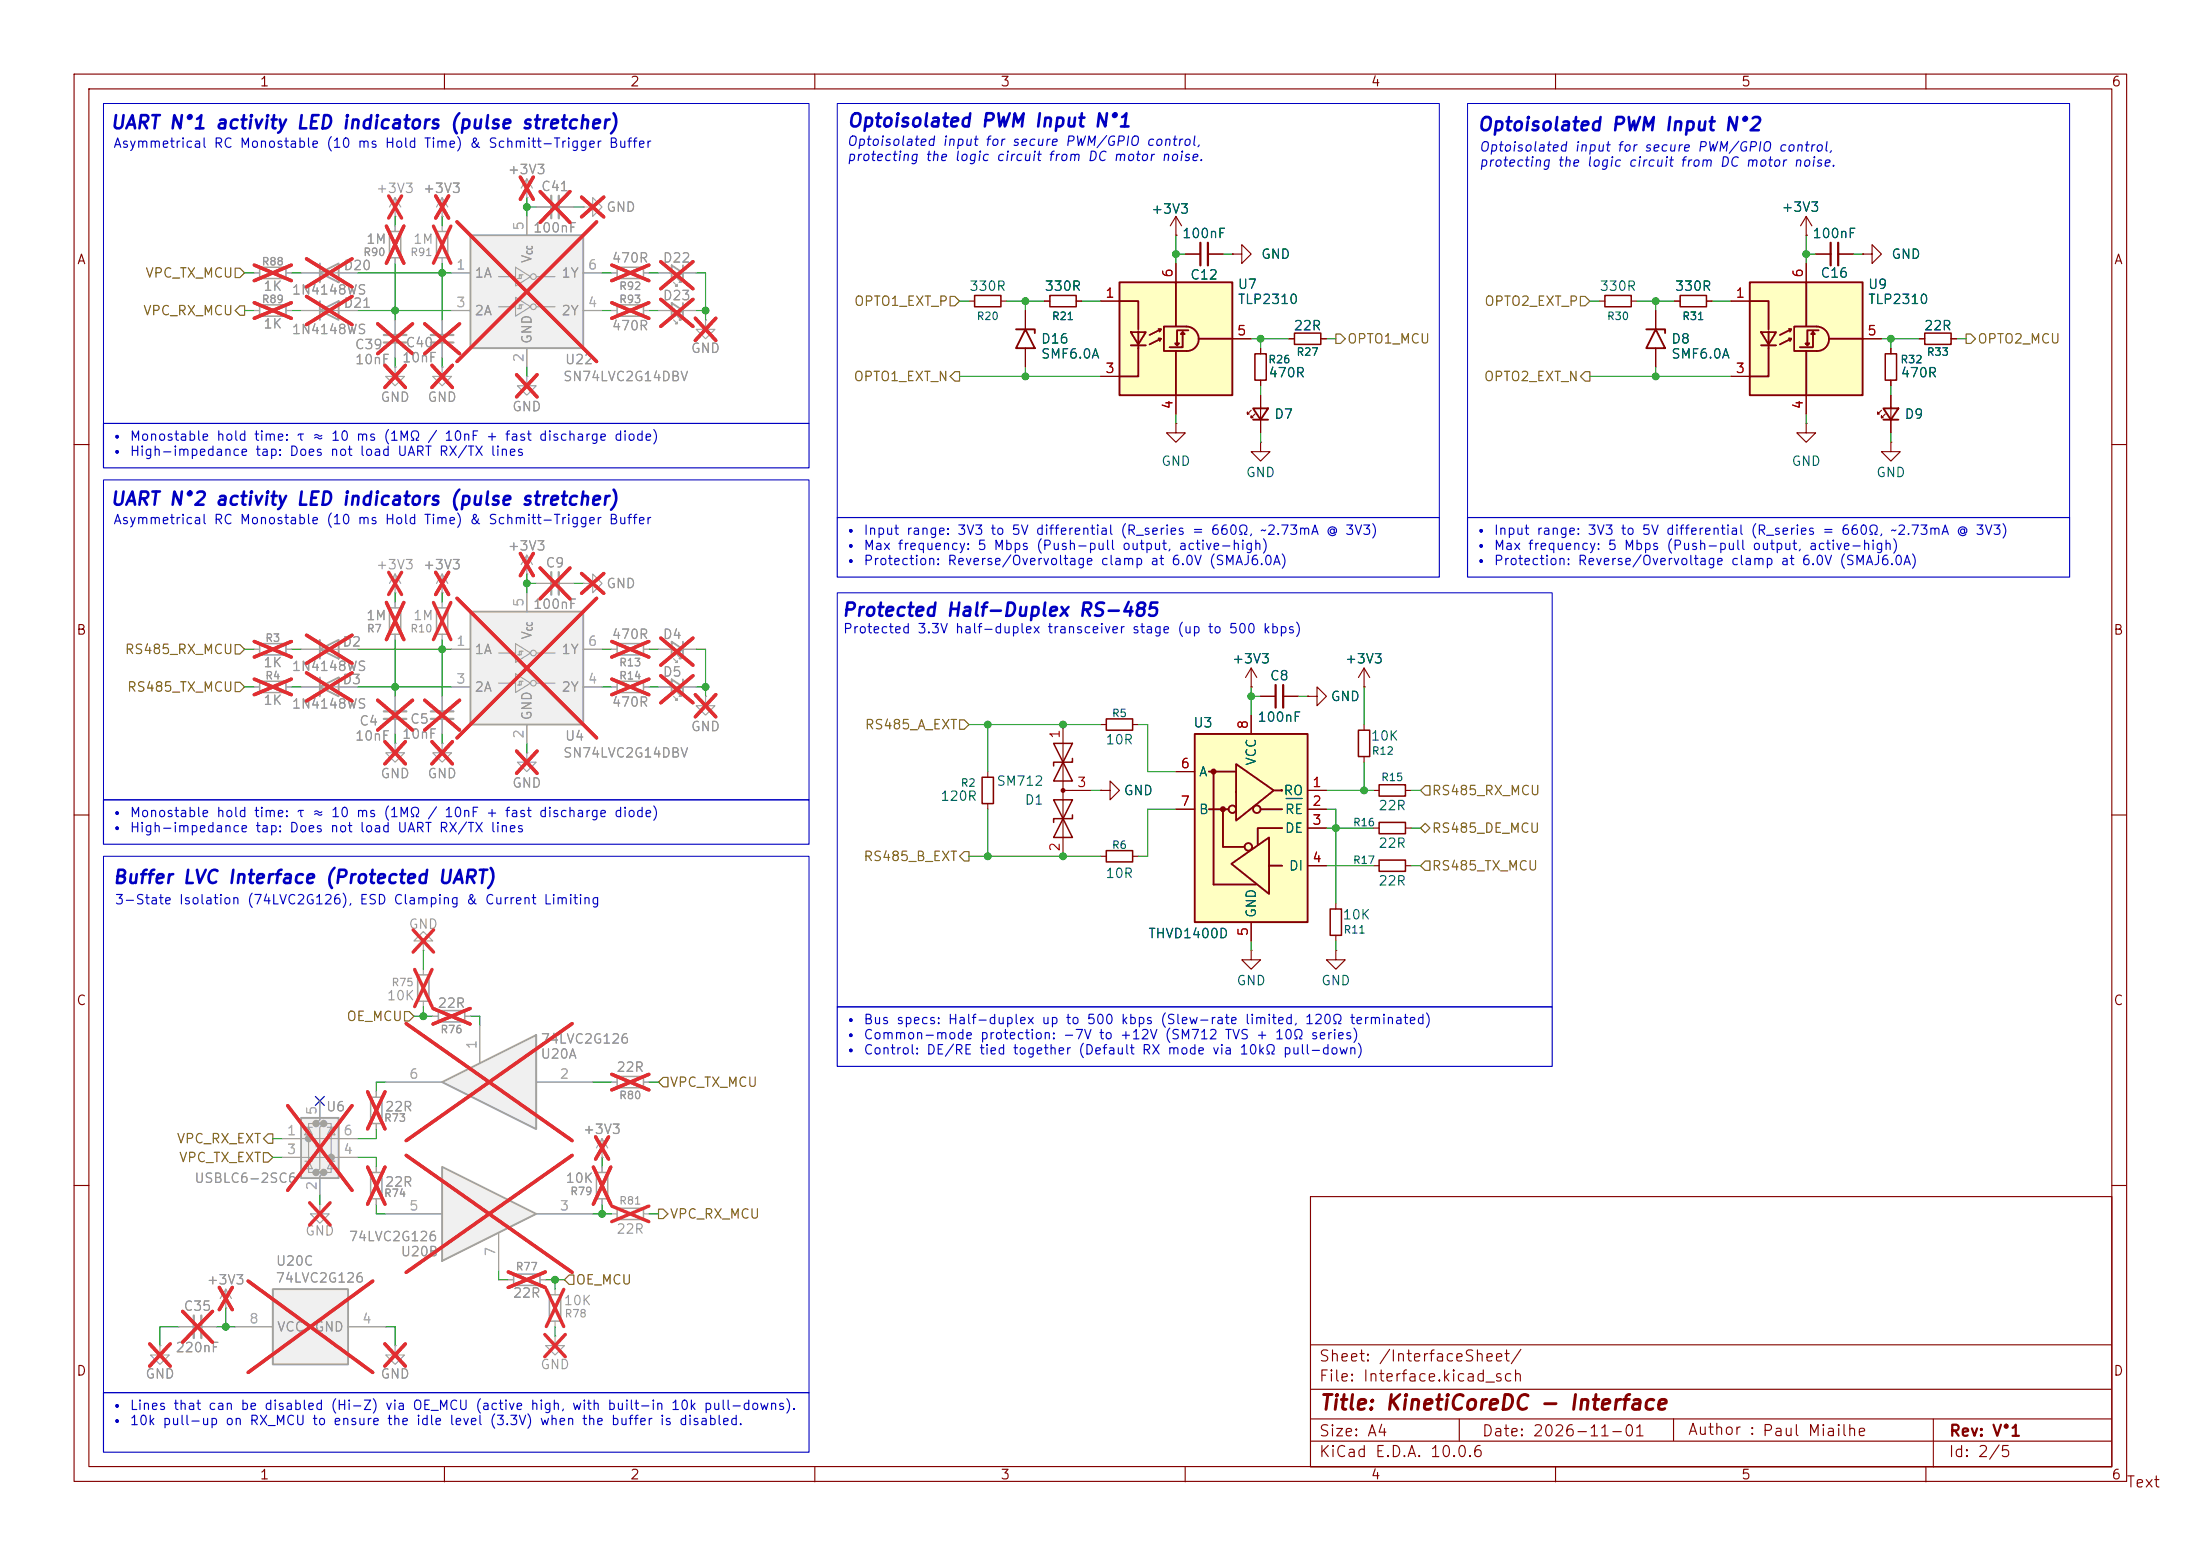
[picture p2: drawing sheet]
<svg xmlns="http://www.w3.org/2000/svg" width="297mm" height="210mm" viewBox="0 0 297 210" stroke-linecap="round" stroke-linejoin="round" font-family="sans-serif">
<g fill="none" stroke="#840000" stroke-width=".15">
<path d="M10 10h277.1v189.9h-277.1zM12 12h273.1v185.9h-273.1zM60 10v2M110 10v2M160 10v2M210 10v2M260 10v2M10 60h2M285.1 60h1.9M10 110h2M285.1 110h1.9M10 160h2"/>
<path d="M176.9 161.5h108.2v36.5h-108.2zM285.1 160h1.9M60 198v2M110 198v2M160 198v2M177 194.5h108M177 191.5h108M177 187.5h108M177 181.5h108M197 191.5v3M210 198v2M225.9 191.5v3"/>
<path d="M260 198v2M261 191.5v6.5"/>
</g>
<g fill="none" stroke="#a1a1a1" stroke-width=".15">
<path d="M78.7 27.9h1.3v-1.2l1.3 1.2-1.3 1.3v-1.3M78.7 27.9h.1M82.5 36.8h.8M86.9 36.8h.7M34.3 41.9h.8M38.6 41.9h.8M53.3 43.2v2M53.3 46.2v2.1M88.9 41.9h5.1M90.9 43.2l.5 .5h-.2h.2v-.3M91.4 42.7l.5 .5h-.2h.2v-.3M53.3 77.5l-.7 1.2"/>
<path d="M53.3 77.5l.8 1.2M53.3 77.5v2.5M53.3 80h.1M21.6 181.6v1.3h-1.3l1.3 1.3 1.3-1.3h-1.3M21.6 181.6h.1"/>
</g>
<g fill="none" stroke="#e12e31" stroke-width=".46">
<path d="M78.5 26.6l3 2.7M81.5 26.6l-3 2.7M82.6 35.8l5 2.1M87.6 35.8l-5 2.1M34.3 40.9l5 2.1M39.3 40.9l-5 2.1M51 43.7l4.7 4M55.7 43.7l-4.7 4M89.2 40.4l4.3 3.7M93.5 40.4l-4.3 3.7M52.5 77.2l1.7 3M54.2 77.2l-1.7 3"/>
<path d="M20.2 181.4l2.8 3M23 181.4l-2.8 3"/>
</g>
<path d="M83.3 36.1h3.6v1.5h-3.6zM35.1 41.1h3.5v1.6h-3.5z" fill="none" stroke="#a1a1a1" stroke-width=".2"/>
<path d="M51.8 46.2h3.1M51.8 45.2h3.1" fill="none" stroke="#a1a1a1" stroke-width=".3"/>
<path d="M90.7 40.9l1.5 1-1.5 1zM92.2 40.9v2" fill="none" stroke="#a1a1a1" stroke-width=".25"/>
<path d="M59.7 157.5l12.7 6.3-12.7 6.4z" fill="#f0f0f0"/>
<path d="M90.7 35.8l1.5 1-1.5 1zM92.2 35.8v2M90.7 86.6l1.5 1-1.5 1zM90.7 91.7l1.5 1-1.5 1zM92.2 86.6v2M92.2 91.7v2M59.7 157.5l12.7 6.3-12.7 6.4z" fill="none" stroke="#a1a1a1" stroke-width=".25"/>
<g fill="none" stroke="#a1a1a1" stroke-width=".15">
<path d="M59.7 30.5v.7M59.7 34.8v.8M88.9 36.8h5.1M90.9 38.1l.5 .5h-.2h.2v-.2M91.4 37.6l.5 .5h-.2h.2v-.3M59.7 43.2v2M59.7 46.2v2.1M82.5 41.9h.8M86.9 41.9h.7M78.7 78.7h1.3v-1.2l1.3 1.2-1.3 1.3v-1.3M78.7 78.7h.1M82.5 87.6h.8"/>
<path d="M82.5 92.7h.8M86.9 87.6h.7M86.9 92.7h.7M88.9 87.6h5.1M88.9 92.7h5.1M90.9 88.9l.5 .5h-.2h.2v-.2M90.9 94l.5 .5h-.2h.2v-.3M91.4 88.4l.5 .5h-.2h.2v-.3M91.4 93.5l.5 .5h-.2h.2v-.3M52.1 163.8h7.6M67.3 166.4v5.1M72.4 163.8h7.6"/>
<path d="M53.3 181.6v1.3h1.3l-1.3 1.3-1.2-1.3h1.2M53.3 181.6h.1M74.9 180.3v1.3h-1.2l1.2 1.3 1.3-1.3h-1.3M74.9 180.3h.1"/>
</g>
<g fill="none" stroke="#e12e31" stroke-width=".46">
<path d="M58.5 30.5l2.4 5M60.9 30.5l-2.4 5M89.2 35.3l4.3 3.7M93.5 35.3l-4.3 3.7M57.3 43.7l4.7 4M62 43.7l-4.7 4M82.6 40.9l5 2.1M87.6 40.9l-5 2.1M78.5 77.4l3 2.7M81.5 77.4l-3 2.7M82.6 86.6l5 2.1M82.6 91.7l5 2.1"/>
<path d="M87.6 86.6l-5 2.1M87.6 91.7l-5 2.1M89.2 86.1l4.3 3.7M89.2 91.2l4.3 3.7M93.5 86.1l-4.3 3.7M93.5 91.2l-4.3 3.7M54.8 155.9l22.4 15.8M77.2 155.9l-22.4 15.8M52 181.4l2.7 3M54.7 181.4l-2.7 3M73.5 180.1l2.8 3M76.3 180.1l-2.8 3"/>
</g>
<path d="M58.9 31.2h1.6v3.6h-1.6zM83.3 41.1h3.6v1.6h-3.6zM83.3 86.9h3.6v1.5h-3.6zM83.3 91.9h3.6v1.6h-3.6z" fill="none" stroke="#a1a1a1" stroke-width=".2"/>
<path d="M58.2 46.2h3M58.2 45.2h3" fill="none" stroke="#a1a1a1" stroke-width=".3"/>
<path d="M63.5 31.8h15.2v15.2h-15.2z" fill="#f0f0f0"/>
<path d="M43.2 36.8l2.5-1.2v2.5zM43.2 35.6v2.5M63.5 31.8h15.2v15.2h-15.2z" fill="none" stroke="#a1a1a1" stroke-width=".25"/>
<g fill="none" stroke="#a1a1a1" stroke-width=".15">
<path d="M34.3 36.8h.8M38.6 36.8h.8M40.6 36.8h7.7M59.7 29.2h.1M59.7 26.7l-.8 1.2M59.7 26.7l.8 1.2M59.7 26.7v2.5M61 36.8h2.5M67.3 37.3h2.3M69.6 36.1l2 1.2-2 1.3zM69.8 37.6h.6v-.5h-.3v.5M70.4 37.1h.2"/>
<path d="M71.1 26.7h.1M71.1 24.1v2.6M71.1 29.2v2.6M71.1 24.1l-.7 1.3M71.1 24.1l.8 1.3M72.4 37.3h2.5M72.4 27.9h2M75.4 27.9h2.1M78.7 36.8h2.6M53.3 49.5v1.3h1.3l-1.3 1.3-1.2-1.3h1.2M53.3 49.5h.1M61 41.9h2.5"/>
<path d="M67.3 41.4h2.3M69.6 40.1l2 1.3-2 1.3zM69.8 41.7h.6v-.6h-.3v.6M70.4 41.1h.2M71.1 47v2.5M72.4 41.4h2.5M78.7 41.9h2.6M59.7 81.3v.7M59.7 85.6v.8M59.7 94v2M59.7 97v2.1M58.4 137.2h.8"/>
<path d="M62.7 137.2h.8M81.3 156.2h.1M81.3 153.7l.7 1.2M81.3 153.7l-.8 1.2M81.3 153.7v2.5M81.3 157.5v.7M81.3 161.8v.8M82.5 163.8h.8M86.9 163.8h.7"/>
<circle cx="72" cy="37.3" r=".38"/>
<circle cx="72" cy="41.4" r=".38"/>
</g>
<g fill="none" stroke="#e12e31" stroke-width=".46">
<path d="M34.3 35.8l5 2.1M39.3 35.8l-5 2.1M41.4 34.9l6.1 3.8M47.5 34.9l-6.1 3.8M58.8 26.4l1.8 3M60.6 26.4l-1.8 3M61.7 29.9l18.8 18.9M70.2 23.9l1.8 3M72 23.9l-1.8 3M72.9 25.9l4 4.1M76.9 25.9l-4 4.1M80.5 29.9l-18.8 18.9"/>
<path d="M52 49.3l2.7 3M54.7 49.3l-2.7 3M57.3 94.5l4.7 4M58.5 81.3l2.4 5M60.9 81.3l-2.4 5M62 94.5l-4.7 4M58.5 136.1l5 2.1M63.5 136.1l-5 2.1M80.1 157.5l2.4 5M80.4 153.4l1.8 3M82.2 153.4l-1.8 3M82.5 157.5l-2.4 5"/>
<path d="M82.6 162.8l5 2.1M87.6 162.8l-5 2.1"/>
</g>
<path d="M74.4 26.4v3.1M75.4 26.4v3.1M58.2 97h3M58.2 96h3" fill="none" stroke="#a1a1a1" stroke-width=".3"/>
<path d="M35.1 36.1h3.5v1.5h-3.5zM58.9 82h1.6v3.6h-1.6zM59.2 136.4h3.5v1.5h-3.5zM80.5 158.2h1.5v3.6h-1.5zM83.3 163.1h3.6v1.5h-3.6z" fill="none" stroke="#a1a1a1" stroke-width=".2"/>
<path d="M254.5 47.8h1.5v3.5h-1.5zM259.8 45h3.6v1.5h-3.6zM186.2 116.1h3.5v1.5h-3.5zM186.2 111h3.5v1.5h-3.5zM179.6 122.7h1.5v3.5h-1.5z" fill="none" stroke="#840000" stroke-width=".2"/>
<g fill="none" stroke="#840000" stroke-width=".15">
<path d="M254 55.4l-.5 .5v-.3v.3h.2M254.5 55.9l-.5 .5v-.3v.3h.3M255.3 47v.8M255.3 51.3v.8M255.3 53.3v5.1M259.1 45.7h.7M263.4 45.7h.8M185.4 116.8h.8M185.4 111.8h.8M189.7 116.8h.8M189.7 111.8h.8M180.3 121.9v.8"/>
<path d="M180.3 126.2v.8"/>
</g>
<path d="M254.3 55.1h2l-1 1.5zM254.3 56.6h2" fill="none" stroke="#840000" stroke-width=".25"/>
<path d="M161.3 99.1h15.2v25.4h-15.2z" fill="#ffffc2"/>
<g fill="none" stroke="#840000" stroke-width=".25">
<path d="M161.3 99.1h15.2v25.4h-15.2zM163.2 109.2h2.7M163.2 104.1h3.7M163.8 104.1v15.3h5.7M165.1 109.2v5.1h2.9M166.2 116.6l5.1-3.6v7.7zM166.9 103.1l5.1 3.6-5.1 4zM170.2 109.2h2.9M171.4 116.8h1.7M172.1 106.7h1h-.1M173.1 111.8h-3.3v2.2"/>
<circle cx="166.4" cy="109.2" r=".51"/>
<circle cx="168.5" cy="114.3" r=".51"/>
<circle cx="169.7" cy="109.2" r=".51"/>
</g>
<g fill="#840000" stroke="#840000" stroke-width=".25">
<circle cx="165.1" cy="109.2" r=".28"/>
<circle cx="163.8" cy="104.1" r=".28"/>
</g>
<path d="M168.9 96.5v2.6M176.5 94h1.3v-1.3l1.3 1.3-1.3 1.3v-1.3M176.5 94h.1M158.7 109.2h2.6M158.7 104.1h2.6M176.5 106.7h2.6M176.5 109.2h2.6M176.5 111.8h2.6M176.5 116.8h2.6M168.9 124.5v2.5" fill="none" stroke="#840000" stroke-width=".15"/>
<path d="M173.6 107.8h2.2" fill="none" stroke="#006464" stroke-width=".15"/>
<path d="M36.8 174h10.2v10.2h-10.2z" fill="#f0f0f0"/>
<path d="M36.8 174h10.2v10.2h-10.2z" fill="none" stroke="#a1a1a1" stroke-width=".25"/>
<path d="M57.1 127h-1.2l1.2-1.3 1.3 1.3h-1.3v1.3M57.1 128.3h.1M24.1 179.1h2.1M27.2 179.1h2M31.7 179.1h5.1M47 179.1h5.1" fill="none" stroke="#a1a1a1" stroke-width=".15"/>
<path d="M55.8 125.5l2.7 3M58.5 125.5l-2.7 3M24.7 177l4 4.2M28.7 177l-4 4.2M33.5 172.9l16.8 12.3M50.3 172.9l-16.8 12.3" fill="none" stroke="#e12e31" stroke-width=".46"/>
<path d="M26.2 177.5v3.1M27.2 177.5v3.1" fill="none" stroke="#a1a1a1" stroke-width=".3"/>
<path d="M40.6 150.9h5.1v8.1h-5.1z" fill="#f0f0f0"/>
<g fill="#a1a1a1" stroke="#a1a1a1" stroke-width=".51">
<circle cx="41.7" cy="153.7" r=".25"/>
<circle cx="42.7" cy="151.6" r=".25"/>
<circle cx="42.7" cy="158.2" r=".25"/>
<circle cx="43.7" cy="151.6" r=".25"/>
<circle cx="43.7" cy="158.2" r=".25"/>
<circle cx="44.7" cy="156.2" r=".25"/>
</g>
<g fill="none" stroke="#a1a1a1" stroke-width=".15">
<path d="M34.3 92.7h.8M38.6 92.7h.8M40.6 92.7h7.7M57.1 130.8v.8M57.1 135.1v.8M38.1 153.7h10.2M38.1 156.2h10.2M41.1 156.7h1.1M41.1 152.1h1.1M41.7 152.1l.5 1.1h-1.1zM41.7 156.7l.5 1h-1.1zM42.7 151.6h-1v6.6h1"/>
<path d="M43.2 148.6v2.5l-.5 .5h1l-.5 .5v5.6l-.5 .5h1l-.5 .6v2.5M43.2 154.4l.5 1h-1zM43.7 154.4h-1v.4M43.7 151.6h1v6.6h-1M44.2 156.7h1M44.2 152.1h1M44.7 152.1l.5 1.1h-1zM44.7 156.7l.5 1h-1zM50.8 147.3v.8M50.8 151.6v.8M30.5 176.5h.1M30.5 174l-.8 1.3"/>
<path d="M30.5 174l.7 1.3M30.5 174v2.5M43.2 162.6v1.2h1.2l-1.2 1.3-1.3-1.3h1.3M43.2 162.6h.1M74.9 174v.8M74.9 178.3v.8"/>
</g>
<path d="M43.2 92.7l2.5-1.3v2.6zM43.2 91.4v2.6M40.6 150.9h5.1v8.1h-5.1z" fill="none" stroke="#a1a1a1" stroke-width=".25"/>
<g fill="none" stroke="#e12e31" stroke-width=".46">
<path d="M34.3 91.7l5 2.1M39.3 91.7l-5 2.1M41.4 90.8l6.1 3.8M47.5 90.8l-6.1 3.8M56 130.8l2.3 5.1M58.3 130.8l-2.3 5.1M38.8 149.2l8.7 11.5M47.5 149.2l-8.7 11.5M49.6 147.4l2.4 5M52 147.4l-2.4 5M29.6 173.8l1.8 3M31.4 173.8l-1.8 3"/>
<path d="M41.8 162.3l2.8 3M44.6 162.3l-2.8 3M73.8 174l2.3 5M76.1 174l-2.3 5"/>
</g>
<path d="M35.1 91.9h3.5v1.6h-3.5zM56.4 131.6h1.5v3.5h-1.5zM50 148.1h1.6v3.5h-1.6zM74.2 174.8h1.5v3.5h-1.5z" fill="none" stroke="#a1a1a1" stroke-width=".2"/>
<path d="M183.4 98.6h1.5v3.5h-1.5zM186.2 105.9h3.5v1.5h-3.5z" fill="none" stroke="#840000" stroke-width=".2"/>
<path d="M184.1 97.8v.8M184.1 102.1v.8M185.4 106.7h.8M189.7 106.7h.8" fill="none" stroke="#840000" stroke-width=".15"/>
<path d="M63.5 82.6h15.2v15.2h-15.2z" fill="#f0f0f0"/>
<path d="M43.2 87.6l2.5-1.2v2.5zM43.2 86.4v2.5M63.5 82.6h15.2v15.2h-15.2z" fill="none" stroke="#a1a1a1" stroke-width=".25"/>
<g fill="none" stroke="#a1a1a1" stroke-width=".15">
<path d="M53.3 30.5v.7M53.3 34.8v.8M59.7 49.5v1.3h1.3l-1.3 1.3-1.3-1.3h1.3M59.7 49.5h.1M71.1 50.8v1.3h1.3l-1.3 1.2-1.3-1.2h1.3M71.1 50.8h.1M34.3 87.6h.8M38.6 87.6h.8M40.6 87.6h7.7M61 87.6h2.5M61 92.7h2.5M67.3 88.1h2.3"/>
<path d="M67.3 92.2h2.3M69.6 86.9l2 1.2-2 1.3zM69.6 90.9l2 1.3-2 1.3zM69.8 88.4h.6v-.5h-.3v.5M69.8 92.5h.6v-.6h-.3v.6M70.4 87.9h.2M70.4 91.9h.2M71.1 80v2.6M71.1 97.8v2.5M72.4 88.1h2.5M72.4 92.2h2.5M78.7 87.6h2.6"/>
<path d="M78.7 92.7h2.6M53.3 100.3v1.3h1.3l-1.3 1.3-1.2-1.3h1.2M53.3 100.3h.1"/>
<circle cx="72" cy="88.1" r=".38"/>
<circle cx="72" cy="92.2" r=".38"/>
</g>
<g fill="none" stroke="#e12e31" stroke-width=".46">
<path d="M52.2 30.5l2.3 5M54.5 30.5l-2.3 5M58.3 49.3l2.8 3M61.1 49.3l-2.8 3M69.7 50.6l2.8 3M72.5 50.6l-2.8 3M34.3 86.6l5 2.1M39.3 86.6l-5 2.1M41.4 85.7l6.1 3.8M47.5 85.7l-6.1 3.8M61.7 80.7l18.8 18.9M80.5 80.7l-18.8 18.9"/>
<path d="M52 100.1l2.7 3M54.7 100.1l-2.7 3"/>
</g>
<path d="M52.6 31.2h1.5v3.6h-1.5zM35.1 86.9h3.5v1.5h-3.5z" fill="none" stroke="#a1a1a1" stroke-width=".2"/>
<path d="M59.7 146.1l12.7-6.4v12.7z" fill="#f0f0f0"/>
<path d="M59.7 146.1l12.7-6.4v12.7z" fill="none" stroke="#a1a1a1" stroke-width=".25"/>
<path d="M64.8 138.4v5.1M50.8 157.5v.7M52.1 146.1h7.6M72.4 146.1h7.6M82.5 146.1h.8M86.9 146.1h.7M50.8 161.8v.8" fill="none" stroke="#a1a1a1" stroke-width=".15"/>
<path d="M54.8 138.2l22.4 15.7M77.2 138.2l-22.4 15.7M49.6 157.5l2.4 5M52 157.5l-2.4 5M82.6 145l5 2.1M87.6 145l-5 2.1" fill="none" stroke="#e12e31" stroke-width=".46"/>
<path d="M50 158.2h1.6v3.6h-1.6zM83.3 145.3h3.6v1.5h-3.6z" fill="none" stroke="#a1a1a1" stroke-width=".2"/>
<path d="M151.1 38.1h15.3v15.2h-15.3z" fill="#ffffc2"/>
<g fill="none" stroke="#840000" stroke-width=".25">
<path d="M151.1 38.1h15.3v15.2h-15.3zM158.7 38.1v5.9M137.2 44.5h2.5v.5M138.4 44.5l1.3 2.5h-2.5zM151.1 40.6h2.6v3.9M152.7 44.8h2l-1 1.7zM152.7 46.6h2M153.7 46.6v4.2h-2.6M153.7 44.7v1.8M156.4 44.4l.3 .1M156.4 45.7h.3M156.7 44.5l-1.5 .7"/>
<path d="M156.7 45.7l-1.5 .8M156.7 44.5l-.1 .3M156.7 45.7l-.1 .3M157.1 44.1h3.1a1.65 1.65 0 0 1 1.6 1.6 1.65 1.65 0 0 1-1.6 1.7h-3.1zM158.7 47.4v5.9M159.4 45.1l.3-.3 .2 .3zM159.7 44.8v2.1h-1.8M160.4 44.6h-1.5v2l.3-.2h-.6l.3 .2M161.8 45.7h4.5M169.2 55.1h2l-1 1.5zM169.2 56.6h2M222.2 44.5h2.6v.5"/>
<path d="M223.5 44.5l1.3 2.5h-2.6z"/>
</g>
<g fill="none" stroke="#840000" stroke-width=".15">
<path d="M158.7 31.8h.1M158.7 29.2v2.6M158.7 35.6v2.5M158.7 29.2l-.7 1.3M158.7 29.2l.8 1.3M160 34.3h2.1M163.1 34.3h2M166.4 34.3h1.2v-1.3l1.3 1.3-1.3 1.3v-1.3M166.4 34.3h.1M130.8 40.6h.8M135.1 40.6h.8M138.4 41.9v2.6"/>
<path d="M138.4 47v2.5M141 40.6h.7M145.3 40.6h.7M148.6 40.6h2.5M148.6 50.8h2.5M158.7 57.2v1.2h1.3l-1.3 1.3-1.2-1.3h1.2M158.7 57.2h.1M158.7 53.3v2.6M166.4 45.7h2.5M168.9 55.4l-.5 .5v-.3v.3h.3M169.4 55.9l-.5 .5v-.3v.3h.3M170.2 59.7v1.3h1.2l-1.2 1.2-1.3-1.2h1.3"/>
<path d="M170.2 59.7h.1M170.2 47v.8M170.2 51.3v.8M170.2 53.3v5.1M174 45.7h.8M178.3 45.7h.8M223.5 41.9v2.6M223.5 47v2.5M255.3 59.7v1.3h1.2l-1.2 1.2-1.3-1.2h1.3M255.3 59.7h.1M143.5 97.8v17.8M148.6 97.8h.8"/>
<path d="M152.9 97.8h.8M168.9 92.7h.1M168.9 90.2l-.8 1.2M168.9 90.2l.8 1.2M168.9 90.2v2.5M170.2 94h2M173.2 94h2.1M184.1 92.7h.1M184.1 90.2l-.7 1.2M184.1 90.2l.8 1.2M184.1 90.2v2.5M133.3 104.1v.8"/>
<path d="M133.3 108.5v.7M143.5 106.7h3.8M148.6 106.7h1.3v-1.3l1.2 1.3-1.2 1.3v-1.3M148.6 106.7h.1M148.6 115.6h.8M152.9 115.6h.8M168.9 128.3v1.2h1.3l-1.3 1.3-1.3-1.3h1.3M168.9 128.3h.1M180.3 128.3v1.2h1.3l-1.3 1.3-1.2-1.3h1.2M180.3 128.3h.1"/>
</g>
<path d="M52.6 82h1.5v3.6h-1.5zM69.3 172h3.6v1.5h-3.6z" fill="none" stroke="#a1a1a1" stroke-width=".2"/>
<g fill="none" stroke="#a1a1a1" stroke-width=".15">
<path d="M53.3 29.2h.1M53.3 26.7l-.7 1.2M53.3 26.7l.8 1.2M53.3 26.7v2.5M40.6 41.9h7.7M95.2 43.2v1.3h1.3l-1.3 1.2-1.2-1.2h1.2M95.2 43.2h.1M59.7 77.5l-.8 1.2M59.7 77.5l.8 1.2M59.7 77.5v2.5M71.1 77.5h.1M71.1 74.9l-.7 1.3"/>
<path d="M71.1 74.9l.8 1.3M71.1 74.9v2.6M72.4 78.7h2M75.4 78.7h2.1M53.3 81.3v.7M53.3 85.6v.8M53.3 94v2M53.3 97v2.1M59.7 80h.1M95.2 94v1.3h1.3l-1.3 1.2-1.2-1.2h1.2M95.2 94h.1M59.7 100.3v1.3h1.3l-1.3 1.3-1.3-1.3h1.3"/>
<path d="M59.7 100.3h.1M71.1 101.6v1.3h1.3l-1.3 1.2-1.3-1.2h1.3M71.1 101.6h.1M68.6 172.7h.7M72.9 172.7h.8"/>
</g>
<g fill="none" stroke="#e12e31" stroke-width=".46">
<path d="M52.5 26.4l1.7 3M54.2 26.4l-1.7 3M41.4 40l6.1 3.8M47.5 40l-6.1 3.8M93.9 43l2.7 2.9M96.6 43l-2.7 2.9M58.8 77.2l1.8 3M60.6 77.2l-1.8 3M70.2 74.7l1.8 3M72 74.7l-1.8 3M72.9 76.7l4 4.1M76.9 76.7l-4 4.1"/>
<path d="M51 94.5l4.7 4M52.2 81.3l2.3 5M54.5 81.3l-2.3 5M55.7 94.5l-4.7 4M93.9 93.8l2.7 2.9M96.6 93.8l-2.7 2.9M58.3 100.1l2.8 3M61.1 100.1l-2.8 3M69.7 101.4l2.8 3M72.5 101.4l-2.8 3M68.6 171.7l5 2.1M73.6 171.7l-5 2.1"/>
</g>
<path d="M43.2 41.9l2.5-1.3v2.6zM43.2 40.6v2.6" fill="none" stroke="#a1a1a1" stroke-width=".25"/>
<path d="M74.4 77.2v3.1M75.4 77.2v3.1M51.8 97h3.1M51.8 96h3.1" fill="none" stroke="#a1a1a1" stroke-width=".3"/>
<path d="M162.1 32.8v3M163.1 32.8v3M172.2 92.5v3M173.2 92.5v3" fill="none" stroke="#840000" stroke-width=".3"/>
<path d="M131.6 39.9h3.5v1.5h-3.5zM141.7 39.9h3.6v1.5h-3.6zM169.4 47.8h1.5v3.5h-1.5zM174.8 45h3.5v1.5h-3.5zM149.4 97h3.5v1.6h-3.5zM132.6 104.9h1.5v3.6h-1.5zM142.2 100.3h2.6l-2.6 5.1h2.6zM142.2 108l2.6 5h-2.6l2.6-5zM144.8 102.4v.5h-2.6v.5M144.8 110v.5h-2.6v.5M149.4 114.8h3.5v1.5h-3.5z" fill="none" stroke="#840000" stroke-width=".2"/>
<circle cx="143.5" cy="106.7" r=".25" fill="#840000" stroke="#840000" stroke-width=".15"/>
<path d="M236.2 38.1h15.3v15.2h-15.3z" fill="#ffffc2"/>
<g fill="none" stroke="#840000" stroke-width=".25">
<path d="M236.2 38.1h15.3v15.2h-15.3zM243.8 38.1v5.9M236.2 40.6h2.6v3.9M237.7 44.8h2.1l-1 1.7zM237.7 46.6h2.1M238.8 46.6v4.2h-2.6M238.8 44.7v1.8M241.5 44.4l.3 .1M241.5 45.7h.3M241.8 44.5l-1.5 .7M241.8 45.7l-1.5 .8M241.8 44.5l-.1 .3"/>
<path d="M241.8 45.7l-.1 .3M242.2 44.1h3.1a1.65 1.65 0 0 1 1.6 1.6 1.65 1.65 0 0 1-1.6 1.7h-3.1zM243.8 47.4v5.9M244.5 45.1l.3-.3 .2 .3zM244.8 44.8v2.1h-1.8M245.5 44.6h-1.5v2l.2-.2h-.5l.3 .2M246.9 45.7h4.5"/>
</g>
<g fill="none" stroke="#840000" stroke-width=".15">
<path d="M158.7 31.8h.1M158.7 35.6v2.5M160 34.3h2.1M163.1 34.3h2M166.4 34.3h.1M243.8 31.8h.1M243.8 29.2v2.6M243.8 35.6v2.5M243.8 29.2l-.7 1.3M243.8 29.2l.8 1.3M245.1 34.3h2M248.2 34.3h2"/>
<path d="M251.5 34.3h1.2v-1.3l1.3 1.3-1.3 1.3v-1.3M251.5 34.3h.1M138.4 41.9v2.6M138.4 47v2.5M141 40.6h.7M145.3 40.6h.7M148.6 40.6h2.5M148.6 50.8h2.5M158.7 53.3v2.6M166.4 45.7h2.5M170.2 47v.8M170.2 51.3v.8"/>
<path d="M170.2 53.3v1.8M170.2 56.6v1.8M174 45.7h.8M178.3 45.7h.8M215.9 40.6h.8M220.2 40.6h.8M223.5 41.9v2.6M223.5 47v2.5M226.1 40.6h.7M230.4 40.6h.7M233.7 40.6h2.5M233.7 50.8h2.5"/>
<path d="M243.8 57.2v1.2h1.3l-1.3 1.3-1.2-1.3h1.2M243.8 57.2h.1M243.8 53.3v2.6M251.5 45.7h2.5M255.3 47v.8M255.3 51.3v.8M255.3 53.3v1.8M255.3 56.6v1.8M259.1 45.7h.7M263.4 45.7h.8M168.9 92.7h.1M168.9 96.5v2.6"/>
<path d="M170.2 94h2M173.2 94h2.1M176.5 94h.1M184.1 92.7h.1M148.6 106.7h.1M158.7 109.2h2.6M158.7 104.1h2.6M176.5 106.7h2.6M176.5 109.2h2.6M176.5 111.8h2.6M176.5 116.8h2.6M168.9 124.5v2.5"/>
</g>
<path d="M216.7 39.9h3.5v1.5h-3.5zM226.8 39.9h3.6v1.5h-3.6z" fill="none" stroke="#840000" stroke-width=".2"/>
<path d="M247.1 32.8v3M248.2 32.8v3" fill="none" stroke="#840000" stroke-width=".3"/>
<g fill="none" stroke="#725600" stroke-width=".15">
<path d="M31.7 36.2h.7l.6 .6-.6 .7h-.7zM32.4 41.3h.6v1.2h-.6l-.7-.6zM128.3 40h.6l.6 .6-.6 .7h-.6zM128.9 50.2h.6v1.2h-.6l-.6-.6zM180.3 45.1h.7l.6 .6-.6 .7h-.7zM213.4 40h.6l.6 .6-.6 .7h-.6zM214 50.2h.6v1.2h-.6l-.6-.6zM265.4 45.1h.7l.6 .6-.6 .7h-.7zM31.7 92.1h.7l.6 .6-.6 .6h-.7zM31.7 87h.7l.6 .6-.6 .7h-.7zM129.5 97.2h.7l.6 .6-.6 .6h-.7zM130.2 114.9h.6v1.3h-.6l-.7-.6z"/>
<path d="M191.8 111.8l.6-.7 .6 .7-.6 .6zM192.4 116.2h.6v1.3h-.6l-.6-.7zM192.4 106h.6v1.3h-.6l-.6-.6zM54.6 136.5h.6l.7 .7-.7 .6h-.6zM35.6 155.6h.6l.6 .6-.6 .6h-.6zM36.2 153h.6v1.3h-.6l-.6-.6zM88.9 146.1l.6-.7h.7v1.3h-.7zM76.8 172.1h.7v1.3h-.7l-.6-.7zM88.9 163.2h.6l.7 .6-.7 .7h-.6z"/>
</g>
<g fill="none" stroke="#009600" stroke-width=".15">
<path d="M33 36.8h1.3M39.4 36.8h1.2M48.3 36.8h12.7M53.3 29.2v1.3M53.3 35.6v7.6M59.7 29.2v1.3M59.7 35.6v7.6M71.1 27.9h1.3M71.1 26.7v2.5M77.5 27.9h1.2M81.3 36.8h1.2M87.6 36.8h1.3"/>
<path d="M94 36.8h1.2v6.4M158.7 31.8v3.8M158.7 34.3h1.3M165.1 34.3h1.3M243.8 34.3h1.3M243.8 31.8v3.8M250.2 34.3h1.3M33 41.9h1.3M39.4 41.9h1.2M48.3 41.9h12.7M53.3 48.3v1.2M59.7 48.3v1.2"/>
<path d="M71.1 49.5v1.3M81.3 41.9h1.2M87.6 41.9h1.3M94 41.9h1.2M129.5 40.6h1.3M129.5 50.8h19.1M135.9 40.6h5.1M138.4 40.6v1.3M138.4 49.5v1.3M146 40.6h2.6M158.7 55.9v1.3M168.9 45.7h5.1"/>
<path d="M170.2 45.7v1.3M170.2 52.1v1.2M170.2 58.4v1.3M179.1 45.7h1.2M214.6 40.6h1.3M214.6 50.8h19.1M221 40.6h5.1M223.5 40.6v1.3M223.5 49.5v1.3M231.1 40.6h2.6M243.8 55.9v1.3M254 45.7h5.1"/>
<path d="M255.3 45.7v1.3M255.3 52.1v1.2M255.3 58.4v1.3M264.2 45.7h1.2M71.1 77.5v2.5M71.1 78.7h1.3M77.5 78.7h1.2M33 87.6h1.3M33 92.7h1.3M39.4 87.6h1.2M39.4 92.7h1.2M48.3 87.6h12.7"/>
<path d="M48.3 92.7h12.7M53.3 80v1.3M53.3 86.4v7.6M53.3 99.1v1.2M59.7 80v1.3M59.7 86.4v7.6M59.7 99.1v1.2M81.3 87.6h1.2M81.3 92.7h1.2M87.6 87.6h1.3M87.6 92.7h1.3M94 87.6h1.2v6.4"/>
<path d="M94 92.7h1.2M130.8 97.8h17.8M133.3 97.8v6.3M153.7 97.8h1.2v6.3h3.8M168.9 94h1.3M168.9 92.7v3.8M175.3 94h1.2M184.1 92.7v5.1M71.1 100.3v1.3M130.8 115.6h17.8M133.3 109.2v6.4M147.3 106.7h1.3"/>
<path d="M158.7 109.2h-3.8v6.4h-1.2M179.1 106.7h6.3M179.1 109.2h1.2v12.7M179.1 116.8h6.3M179.1 111.8h6.3M184.1 102.9v3.8M190.5 106.7h1.3M190.5 116.8h1.3M190.5 111.8h1.3M55.9 137.2h2.5M57.1 128.3v2.5M57.1 135.9v1.3"/>
<path d="M63.5 137.2h1.3v1.2M168.9 127v1.3M180.3 127v1.3M36.8 156.2h1.3M36.8 153.7h1.3M48.3 156.2h2.5v1.3M50.8 152.4v1.3h-2.5M52.1 146.1h-1.3v1.2M80 146.1h2.5M81.3 156.2v1.3M87.6 146.1h1.3M24.1 179.1h-2.5v2.5"/>
<path d="M29.2 179.1h2.5M30.5 176.5v2.6M43.2 161.3v1.3M50.8 162.6v1.2h1.3M52.1 179.1h1.2v2.5M67.3 171.5v1.2h1.3M73.7 172.7h2.5M74.9 172.7v1.3M74.9 179.1v1.2M80 163.8h2.5M81.3 162.6v1.2M87.6 163.8h1.3"/>
</g>
<path d="M42.6 148l1.2 1.2M43.8 148l-1.2 1.2" fill="none" stroke="#000084" stroke-width=".15"/>
<path d="M14 57.2h95.2v5.9h-95.2zM113 69.9h81.3v8h-81.3zM198.1 69.9h81.3v8h-81.3zM14 108h95.2v5.9h-95.2zM113 135.9h96.5v8h-96.5zM14 188h95.2v8h-95.2z" fill="none" stroke="#0000c2" stroke-width=".15"/>
<path d="M14 14h95.2v43.2h-95.2zM113 14h81.3v55.9h-81.3zM198.1 14h81.3v55.9h-81.3zM14 64.8h95.2v43.2h-95.2zM113 80h96.5v55.9h-96.5zM14 115.6h95.2v72.4h-95.2z" fill="none" stroke="#0000c2" stroke-width=".14"/>
<g fill="none" stroke="#a1a1a1" stroke-width=".15">
<path d="M34.3 36.8h.8M38.6 36.8h.8M40.6 36.8h2.6M45.7 36.8h2.6M53.3 30.5v.7M53.3 34.8v.8M59.7 29.2h.1M61 36.8h2.5M71.1 26.7h.1M71.1 29.2v2.6M72.4 27.9h2M75.4 27.9h2.1"/>
<path d="M78.7 27.9h.1M78.7 36.8h2.6M82.5 36.8h.8M86.9 36.8h.7M88.9 36.8h1.8M92.2 36.8h1.8M34.3 41.9h.8M38.6 41.9h.8M40.6 41.9h2.6M45.7 41.9h2.6M53.3 49.5h.1M53.3 43.2v2"/>
<path d="M53.3 46.2v2.1M59.7 49.5h.1M59.7 43.2v2M59.7 46.2v2.1M61 41.9h2.5M71.1 50.8h.1M71.1 47v2.5M78.7 41.9h2.6M82.5 41.9h.8M86.9 41.9h.7M88.9 41.9h1.8M92.2 41.9h1.8"/>
<path d="M95.2 43.2h.1M71.1 77.5h.1M72.4 78.7h2M75.4 78.7h2.1M78.7 78.7h.1M34.3 87.6h.8M34.3 92.7h.8M38.6 87.6h.8M38.6 92.7h.8M40.6 87.6h2.6M40.6 92.7h2.6M45.7 87.6h2.6"/>
<path d="M45.7 92.7h2.6M53.3 81.3v.7M53.3 85.6v.8M53.3 94v2M53.3 97v2.1M59.7 80h.1M59.7 94v2M59.7 97v2.1M61 87.6h2.5M61 92.7h2.5M71.1 80v2.6M71.1 97.8v2.5"/>
<path d="M78.7 87.6h2.6M78.7 92.7h2.6M82.5 87.6h.8M82.5 92.7h.8M86.9 87.6h.7M86.9 92.7h.7M88.9 87.6h1.8M88.9 92.7h1.8M92.2 87.6h1.8M92.2 92.7h1.8M95.2 94h.1M53.3 100.3h.1"/>
<path d="M59.7 100.3h.1M71.1 101.6h.1M58.4 137.2h.8M62.7 137.2h.8M64.8 138.4v5.1M38.1 153.7h2.5M38.1 156.2h2.5M43.2 148.6v2.5M43.2 158.8v2.5M45.7 153.7h2.6M45.7 156.2h2.6M50.8 147.3v.8"/>
<path d="M50.8 151.6v.8M50.8 157.5v.7M52.1 146.1h7.6M72.4 146.1h7.6M81.3 156.2h.1M81.3 157.5v.7M82.5 146.1h.8M86.9 146.1h.7M24.1 179.1h2.1M27.2 179.1h2M30.5 176.5h.1M31.7 179.1h5.1"/>
<path d="M47 179.1h5.1M50.8 161.8v.8M52.1 163.8h7.6M67.3 166.4v5.1M68.6 172.7h.7M72.4 163.8h7.6M72.9 172.7h.8M81.3 161.8v.8M21.6 181.6h.1M53.3 181.6h.1"/>
</g>
<g fill="none" stroke="#e12e31" stroke-width=".46">
<path d="M34.3 35.8l5 2.1M39.3 35.8l-5 2.1M41.4 34.9l6.1 3.8M47.5 34.9l-6.1 3.8M52.2 30.5l2.3 5M54.5 30.5l-2.3 5M58.8 26.4l1.8 3M60.6 26.4l-1.8 3M61.7 29.9l18.8 18.9M70.2 23.9l1.8 3M72 23.9l-1.8 3M72.9 25.9l4 4.1"/>
<path d="M76.9 25.9l-4 4.1M78.5 26.6l3 2.7M80.5 29.9l-18.8 18.9M81.5 26.6l-3 2.7M82.6 35.8l5 2.1M87.6 35.8l-5 2.1M89.2 35.3l4.3 3.7M93.5 35.3l-4.3 3.7M34.3 40.9l5 2.1M39.3 40.9l-5 2.1M41.4 40l6.1 3.8M47.5 40l-6.1 3.8"/>
<path d="M51 43.7l4.7 4M52 49.3l2.7 3M54.7 49.3l-2.7 3M55.7 43.7l-4.7 4M57.3 43.7l4.7 4M58.3 49.3l2.8 3M61.1 49.3l-2.8 3M62 43.7l-4.7 4M69.7 50.6l2.8 3M72.5 50.6l-2.8 3M82.6 40.9l5 2.1M87.6 40.9l-5 2.1"/>
<path d="M89.2 40.4l4.3 3.7M93.5 40.4l-4.3 3.7M93.9 43l2.7 2.9M96.6 43l-2.7 2.9M58.8 77.2l1.8 3M60.6 77.2l-1.8 3M70.2 74.7l1.8 3M72 74.7l-1.8 3M72.9 76.7l4 4.1M76.9 76.7l-4 4.1M78.5 77.4l3 2.7M81.5 77.4l-3 2.7"/>
<path d="M34.3 91.7l5 2.1M34.3 86.6l5 2.1M39.3 91.7l-5 2.1M39.3 86.6l-5 2.1M41.4 90.8l6.1 3.8M41.4 85.7l6.1 3.8M47.5 90.8l-6.1 3.8M47.5 85.7l-6.1 3.8M51 94.5l4.7 4M52.2 81.3l2.3 5M54.5 81.3l-2.3 5M55.7 94.5l-4.7 4"/>
<path d="M57.3 94.5l4.7 4M61.7 80.7l18.8 18.9M62 94.5l-4.7 4M80.5 80.7l-18.8 18.9M82.6 86.6l5 2.1M82.6 91.7l5 2.1M87.6 86.6l-5 2.1M87.6 91.7l-5 2.1M89.2 86.1l4.3 3.7M89.2 91.2l4.3 3.7M93.5 86.1l-4.3 3.7M93.5 91.2l-4.3 3.7"/>
<path d="M93.9 93.8l2.7 2.9M96.6 93.8l-2.7 2.9M52 100.1l2.7 3M54.7 100.1l-2.7 3M58.3 100.1l2.8 3M61.1 100.1l-2.8 3M69.7 101.4l2.8 3M72.5 101.4l-2.8 3M54.8 138.2l22.4 15.7M58.5 136.1l5 2.1M63.5 136.1l-5 2.1M77.2 138.2l-22.4 15.7"/>
<path d="M38.8 149.2l8.7 11.5M47.5 149.2l-8.7 11.5M49.6 157.5l2.4 5M49.6 147.4l2.4 5M52 157.5l-2.4 5M52 147.4l-2.4 5M54.8 155.9l22.4 15.8M77.2 155.9l-22.4 15.8M80.1 157.5l2.4 5M80.4 153.4l1.8 3M82.2 153.4l-1.8 3M82.5 157.5l-2.4 5"/>
<path d="M82.6 145l5 2.1M87.6 145l-5 2.1M24.7 177l4 4.2M28.7 177l-4 4.2M29.6 173.8l1.8 3M31.4 173.8l-1.8 3M33.5 172.9l16.8 12.3M50.3 172.9l-16.8 12.3M68.6 171.7l5 2.1M73.6 171.7l-5 2.1M20.2 181.4l2.8 3M23 181.4l-2.8 3"/>
<path d="M52 181.4l2.7 3M54.7 181.4l-2.7 3"/>
</g>
<path d="M173.6 107.8h2.2" fill="none" stroke="#006464" stroke-width=".15"/>
<g fill="#009600" stroke="#009600" stroke-width=".14">
<circle cx="59.7" cy="87.6" r=".46"/>
<circle cx="71.1" cy="78.7" r=".46"/>
<circle cx="95.2" cy="92.7" r=".46"/>
<circle cx="53.3" cy="92.7" r=".46"/>
<circle cx="57.1" cy="137.2" r=".46"/>
<circle cx="74.9" cy="172.7" r=".46"/>
<circle cx="81.3" cy="163.8" r=".46"/>
<circle cx="30.5" cy="179.1" r=".46"/>
<circle cx="53.3" cy="41.9" r=".46"/>
<circle cx="59.7" cy="36.8" r=".46"/>
<circle cx="71.1" cy="27.9" r=".46"/>
<circle cx="95.2" cy="41.9" r=".46"/>
<circle cx="158.7" cy="34.3" r=".46"/>
<circle cx="138.4" cy="50.8" r=".46"/>
<circle cx="170.2" cy="45.7" r=".46"/>
<circle cx="138.4" cy="40.6" r=".46"/>
<circle cx="223.5" cy="40.6" r=".46"/>
<circle cx="184.1" cy="106.7" r=".46"/>
<circle cx="223.5" cy="50.8" r=".46"/>
<circle cx="133.3" cy="97.8" r=".46"/>
<circle cx="143.5" cy="97.8" r=".46"/>
<circle cx="133.3" cy="115.6" r=".46"/>
<circle cx="143.5" cy="115.6" r=".46"/>
<circle cx="243.8" cy="34.3" r=".46"/>
<circle cx="255.3" cy="45.7" r=".46"/>
<circle cx="168.9" cy="94" r=".46"/>
<circle cx="180.3" cy="111.8" r=".46"/>
</g>
<text font-size="2" fill="#840000" x="178" y="190.8">Title: KinetiCoreDC - Interface</text>
<g font-size="1.8" fill="#0000c2">
<text x="14.8" y="17.9">UART N°1 activity LED indicators (pulse stretcher)</text>
<text x="114.3" y="17.6">Optoisolated PWM Input N°1</text>
<text x="199.3" y="18.1">Optoisolated PWM Input N°2</text>
<text x="14.8" y="68.7">UART N°2 activity LED indicators (pulse stretcher)</text>
<text x="113.5" y="83.6">Protected Half-Duplex RS-485</text>
<text x="15.1" y="119.7">Buffer LVC Interface (Protected UART)</text>
</g>
<g font-size="1.5" fill="#840000">
<text x="178" y="184.1">Sheet: /InterfaceSheet/</text>
<text x="178" y="186.8">File: Interface.kicad_sch</text>
<text x="178" y="197">KiCad E.D.A. 10.0.6</text>
<text x="178" y="194.2">Size: A4</text>
<text x="200" y="194.2">Date: 2026-11-01</text>
<text x="227.8" y="194.1">Author : Paul Miailhe</text>
<text x="263" y="197">Id: 2/5</text>
<text x="263" y="194.2">Rev: V°1</text>
<text x="287" y="201.1">Text</text>
</g>
<g font-size="1.3" fill="#840000">
<text x="35" y="12">1</text>
<text x="85" y="12">2</text>
<text x="135" y="12">3</text>
<text x="185" y="12">4</text>
<text x="235" y="12">5</text>
<text x="285" y="12">6</text>
<text x="10.3" y="36">A</text>
<text x="285.3" y="36">A</text>
<text x="10.2" y="86">B</text>
<text x="285.2" y="86">B</text>
<text x="10.2" y="136">C</text>
<text x="285.2" y="136">C</text>
<text x="10.2" y="186">D</text>
<text x="285.2" y="186">D</text>
<text x="35" y="200">1</text>
<text x="85" y="200">2</text>
<text x="135" y="200">3</text>
<text x="185" y="200">4</text>
<text x="235" y="200">5</text>
<text x="285" y="200">6</text>
</g>
<g font-size="1.3" fill="#0000c2">
<text x="15.2" y="20.3">Asymmetrical RC Monostable (10 ms Hold Time) &amp; Schmitt-Trigger Buffer</text>
<text x="114.2" y="20">Optoisolated input for secure PWM/GPIO control,</text>
<text x="114.2" y="22.1">protecting the logic circuit from DC motor noise.</text>
<text x="199.6" y="20.8">Optoisolated input for secure PWM/GPIO control,</text>
<text x="199.6" y="22.8">protecting the logic circuit from DC motor noise.</text>
<text x="14.9" y="59.8">• Monostable hold time: τ ≈ 10 ms (1MΩ / 10nF + fast discharge diode)</text>
<text x="14.9" y="61.9">• High-impedance tap: Does not load UART RX/TX lines</text>
<text x="15.2" y="71.1">Asymmetrical RC Monostable (10 ms Hold Time) &amp; Schmitt-Trigger Buffer</text>
<text x="114" y="72.5">• Input range: 3V3 to 5V differential (R_series = 660Ω, ~2.73mA @ 3V3)</text>
<text x="114" y="74.6">• Max frequency: 5 Mbps (Push-pull output, active-high)</text>
<text x="114" y="76.6">• Protection: Reverse/Overvoltage clamp at 6.0V (SMAJ6.0A)</text>
<text x="199" y="72.5">• Input range: 3V3 to 5V differential (R_series = 660Ω, ~2.73mA @ 3V3)</text>
<text x="199" y="74.6">• Max frequency: 5 Mbps (Push-pull output, active-high)</text>
<text x="199" y="76.6">• Protection: Reverse/Overvoltage clamp at 6.0V (SMAJ6.0A)</text>
<text x="113.7" y="85.8">Protected 3.3V half-duplex transceiver stage (up to 500 kbps)</text>
<text x="14.9" y="110.6">• Monostable hold time: τ ≈ 10 ms (1MΩ / 10nF + fast discharge diode)</text>
<text x="14.9" y="112.7">• High-impedance tap: Does not load UART RX/TX lines</text>
<text x="15.4" y="122.4">3-State Isolation (74LVC2G126), ESD Clamping &amp; Current Limiting</text>
<text x="114" y="138.5">• Bus specs: Half-duplex up to 500 kbps (Slew-rate limited, 120Ω terminated)</text>
<text x="114" y="140.6">• Common-mode protection: -7V to +12V (SM712 TVS + 10Ω series)</text>
<text x="114" y="142.6">• Control: DE/RE tied together (Default RX mode via 10kΩ pull-down)</text>
<text x="14.9" y="190.6">• Lines that can be disabled (Hi-Z) via OE_MCU (active high, with built-in 10k pull-downs).</text>
<text x="14.9" y="192.7">• 10k pull-up on RX_MCU to ensure the idle level (3.3V) when the buffer is disabled.</text>
</g>
<g font-size="1.3" fill="#989898">
<text x="68.5" y="23.8">+3V3</text>
<text x="50.7" y="26.4">+3V3</text>
<text x="57" y="26.4">+3V3</text>
<text x="73" y="26.1">C41</text>
<text x="81.8" y="28.9">GND</text>
<text x="49.3" y="33.2">1M</text>
<text x="55.7" y="33.2">1M</text>
<text x="71.9" y="31.7">100nF</text>
<text x="72.1" y="35.6" transform="rotate(-90 72.1 35.6)">V</text>
<text x="82.5" y="35.8">470R</text>
<text x="89.4" y="35.8">D22</text>
<text x="35.5" y="39.6">1K</text>
<text x="39.3" y="40.1">1N4148WS</text>
<text x="46.3" y="36.8">D20</text>
<text x="46.3" y="41.9">D21</text>
<text x="64" y="37.8">1A</text>
<text x="75.7" y="37.8">1Y</text>
<text x="89.4" y="40.8">D23</text>
<text x="35.5" y="44.7">1K</text>
<text x="39.3" y="45.4">1N4148WS</text>
<text x="47.8" y="47.4">C39</text>
<text x="54.7" y="47.2">C40</text>
<text x="64" y="42.9">2A</text>
<text x="72.1" y="46.5" transform="rotate(-90 72.1 46.5)">GND</text>
<text x="75.7" y="42.9">2Y</text>
<text x="82.5" y="44.9">470R</text>
<text x="93.2" y="48">GND</text>
<text x="47.8" y="49.5">10nF</text>
<text x="54.2" y="49.2">10nF</text>
<text x="75.9" y="51.8">SN74LVC2G14DBV</text>
<text x="76.2" y="49.5">U22</text>
<text x="51.3" y="54.6">GND</text>
<text x="57.6" y="54.6">GND</text>
<text x="69.1" y="55.8">GND</text>
<text x="50.7" y="77.2">+3V3</text>
<text x="57" y="77.2">+3V3</text>
<text x="68.5" y="74.6">+3V3</text>
<text x="73.6" y="76.9">C9</text>
<text x="71.9" y="82.5">100nF</text>
<text x="81.8" y="79.7">GND</text>
<text x="46.1" y="87.6">D2</text>
<text x="49.3" y="84">1M</text>
<text x="55.7" y="84">1M</text>
<text x="64" y="88.6">1A</text>
<text x="72.1" y="86.4" transform="rotate(-90 72.1 86.4)">V</text>
<text x="75.7" y="88.6">1Y</text>
<text x="82.5" y="86.6">470R</text>
<text x="89.4" y="86.6">D4</text>
<text x="35.5" y="95.5">1K</text>
<text x="35.5" y="90.4">1K</text>
<text x="39.3" y="96">1N4148WS</text>
<text x="39.3" y="90.9">1N4148WS</text>
<text x="46.1" y="92.7">D3</text>
<text x="64" y="93.7">2A</text>
<text x="75.7" y="93.7">2Y</text>
<text x="82.5" y="95.7">470R</text>
<text x="89.4" y="91.6">D5</text>
<text x="47.8" y="100.3">10nF</text>
<text x="48.4" y="98.2">C4</text>
<text x="54.2" y="100">10nF</text>
<text x="55.3" y="98">C5</text>
<text x="72.1" y="97.3" transform="rotate(-90 72.1 97.3)">GND</text>
<text x="76.2" y="100.3">U4</text>
<text x="93.2" y="99">GND</text>
<text x="51.3" y="105.4">GND</text>
<text x="57.6" y="105.4">GND</text>
<text x="69.1" y="106.6">GND</text>
<text x="75.9" y="102.6">SN74LVC2G14DBV</text>
<text x="55.1" y="125.7">GND</text>
<text x="52.1" y="135.3">10K</text>
<text x="59" y="136.3">22R</text>
<text x="72.9" y="143.2">U20A</text>
<text x="72.9" y="141.2">74LVC2G126</text>
<text x="83.1" y="145">22R</text>
<text x="43.9" y="150.3">U6</text>
<text x="51.9" y="150.3">22R</text>
<text x="78.6" y="153.4">+3V3</text>
<text x="26.1" y="160">USBLC6-2SC6</text>
<text x="51.9" y="160.5">22R</text>
<text x="76.3" y="160">10K</text>
<text x="41.1" y="167.1">GND</text>
<text x="47" y="167.8">74LVC2G126</text>
<text x="83.1" y="166.8">22R</text>
<text x="27.8" y="173.7">+3V3</text>
<text x="37.1" y="173.4">74LVC2G126</text>
<text x="37.2" y="171.1">U20C</text>
<text x="54" y="169.9">U20B</text>
<text x="24.7" y="177.2">C35</text>
<text x="69.1" y="175.5">22R</text>
<text x="76" y="176.5">10K</text>
<text x="23.6" y="182.8">220nF</text>
<text x="37.3" y="180">VCC</text>
<text x="42.4" y="180">GND</text>
<text x="72.9" y="185.1">GND</text>
<text x="19.5" y="186.4">GND</text>
<text x="51.3" y="186.4">GND</text>
</g>
<g font-size="1.3" fill="#006464">
<text x="155.3" y="29.2">+3V3</text>
<text x="240.4" y="28.9">+3V3</text>
<text x="159.5" y="32.5">100nF</text>
<text x="170.2" y="35.3">GND</text>
<text x="244.6" y="32.5">100nF</text>
<text x="255.3" y="35.3">GND</text>
<text x="130.8" y="39.6">330R</text>
<text x="140.9" y="39.6">330R</text>
<text x="160.6" y="38">C12</text>
<text x="167" y="39.3">U7</text>
<text x="167" y="41.3">TLP2310</text>
<text x="215.9" y="39.6">330R</text>
<text x="226" y="39.6">330R</text>
<text x="245.7" y="37.8">C16</text>
<text x="252.1" y="39.3">U9</text>
<text x="252.1" y="41.3">TLP2310</text>
<text x="140.4" y="46.7">D16</text>
<text x="174.6" y="44.9">22R</text>
<text x="225.5" y="46.7">D8</text>
<text x="259.6" y="44.9">22R</text>
<text x="140.4" y="48.7">SMF6.0A</text>
<text x="171.2" y="51.3">470R</text>
<text x="225.5" y="48.7">SMF6.0A</text>
<text x="256.5" y="51.3">470R</text>
<text x="171.9" y="56.8">D7</text>
<text x="257" y="56.8">D9</text>
<text x="156.7" y="63.2">GND</text>
<text x="168.1" y="64.7">GND</text>
<text x="241.8" y="63.2">GND</text>
<text x="253.2" y="64.7">GND</text>
<text x="166.2" y="89.9">+3V3</text>
<text x="181.5" y="89.9">+3V3</text>
<text x="171.4" y="92.1">C8</text>
<text x="179.6" y="94.9">GND</text>
<text x="149.2" y="100.8">10R</text>
<text x="161" y="98.5">U3</text>
<text x="169.7" y="97.7">100nF</text>
<text x="185" y="100.3">10K</text>
<text x="134.4" y="106.4">SM712</text>
<text x="151.6" y="107.6">GND</text>
<text x="161.8" y="105.1">A</text>
<text x="169.9" y="103.4" transform="rotate(-90 169.9 103.4)">VCC</text>
<text x="173.2" y="107.6">RO</text>
<text x="126.9" y="108.4">120R</text>
<text x="138.3" y="108.9">D1</text>
<text x="161.8" y="110.2">B</text>
<text x="173.4" y="110.2">RE</text>
<text x="173.4" y="112.7">DE</text>
<text x="186" y="109.7">22R</text>
<text x="149.2" y="118.8">10R</text>
<text x="173.9" y="117.8">DI</text>
<text x="186" y="119.8">22R</text>
<text x="186" y="114.8">22R</text>
<text x="169.9" y="124" transform="rotate(-90 169.9 124)">GND</text>
<text x="181.2" y="124.4">10K</text>
<text x="154.9" y="126.9">THVD1400D</text>
<text x="166.8" y="133.3">GND</text>
<text x="178.3" y="133.3">GND</text>
</g>
<g font-size="1.3" fill="#aaa">
<text x="71" y="31.2" transform="rotate(-90 71 31.2)">5</text>
<text x="61.5" y="36.7">1</text>
<text x="61.5" y="41.8">3</text>
<text x="79.3" y="41.8">4</text>
<text x="79.3" y="36.7">6</text>
<text x="71" y="49" transform="rotate(-90 71 49)">2</text>
<text x="71" y="82" transform="rotate(-90 71 82)">5</text>
<text x="61.5" y="87.5">1</text>
<text x="79.3" y="87.5">6</text>
<text x="61.5" y="92.6">3</text>
<text x="79.3" y="92.6">4</text>
<text x="71" y="99.8" transform="rotate(-90 71 99.8)">2</text>
<text x="64.6" y="141.7" transform="rotate(-90 64.6 141.7)">1</text>
<text x="55.1" y="145.9">6</text>
<text x="75.5" y="145.9">2</text>
<text x="38.6" y="153.5">1</text>
<text x="43" y="150.6" transform="rotate(-90 43 150.6)">5</text>
<text x="46.3" y="153.5">6</text>
<text x="38.6" y="156.1">3</text>
<text x="43" y="160.8" transform="rotate(-90 43 160.8)">2</text>
<text x="46.3" y="156.1">4</text>
<text x="55.1" y="163.7">5</text>
<text x="75.5" y="163.7">3</text>
<text x="67.2" y="169.6" transform="rotate(-90 67.2 169.6)">7</text>
<text x="33.6" y="178.9">8</text>
<text x="48.8" y="178.9">4</text>
</g>
<g font-size="1.3" fill="#725600">
<text x="19.5" y="37.8">VPC_TX_MCU</text>
<text x="115.2" y="41.6">OPTO1_EXT_P</text>
<text x="200.3" y="41.6">OPTO2_EXT_P</text>
<text x="19.2" y="42.9">VPC_RX_MCU</text>
<text x="181.8" y="46.7">OPTO1_MCU</text>
<text x="266.9" y="46.7">OPTO2_MCU</text>
<text x="115.2" y="51.8">OPTO1_EXT_N</text>
<text x="200.2" y="51.8">OPTO2_EXT_N</text>
<text x="16.8" y="88.6">RS485_RX_MCU</text>
<text x="17.1" y="93.7">RS485_TX_MCU</text>
<text x="116.7" y="98.8">RS485_A_EXT</text>
<text x="193.2" y="107.6">RS485_RX_MCU</text>
<text x="193.2" y="112.7">RS485_DE_MCU</text>
<text x="116.5" y="116.5">RS485_B_EXT</text>
<text x="193.2" y="117.8">RS485_TX_MCU</text>
<text x="46.7" y="138.1">OE_MCU</text>
<text x="90.3" y="147">VPC_TX_MCU</text>
<text x="23.8" y="154.6">VPC_RX_EXT</text>
<text x="24.1" y="157.2">VPC_TX_EXT</text>
<text x="90.3" y="164.8">VPC_RX_MCU</text>
<text x="77.6" y="173.7">OE_MCU</text>
</g>
<g font-size="1.3" fill="#a90000">
<text x="149.1" y="40.5">1</text>
<text x="158.6" y="37.6" transform="rotate(-90 158.6 37.6)">6</text>
<text x="234.2" y="40.5">1</text>
<text x="243.7" y="37.6" transform="rotate(-90 243.7 37.6)">6</text>
<text x="166.9" y="45.6">5</text>
<text x="252" y="45.6">5</text>
<text x="149.1" y="50.7">3</text>
<text x="234.2" y="50.7">3</text>
<text x="158.6" y="55.3" transform="rotate(-90 158.6 55.3)">4</text>
<text x="243.7" y="55.3" transform="rotate(-90 243.7 55.3)">4</text>
<text x="143.4" y="99.8" transform="rotate(-90 143.4 99.8)">1</text>
<text x="168.8" y="98.5" transform="rotate(-90 168.8 98.5)">8</text>
<text x="145.3" y="106.5">3</text>
<text x="159.3" y="104">6</text>
<text x="177.1" y="106.5">1</text>
<text x="159.3" y="109.1">7</text>
<text x="177.1" y="109.1">2</text>
<text x="177.1" y="111.6">3</text>
<text x="143.4" y="115" transform="rotate(-90 143.4 115)">2</text>
<text x="177.1" y="116.7">4</text>
<text x="168.8" y="126.5" transform="rotate(-90 168.8 126.5)">5</text>
</g>
<g font-size="1" fill="#989898">
<text x="49" y="34.8">R90</text>
<text x="55.3" y="34.8">R91</text>
<text x="35.3" y="41.2">R89</text>
<text x="35.3" y="36.1">R88</text>
<text x="83.5" y="39.4">R92</text>
<text x="83.5" y="41.2">R93</text>
<text x="35.7" y="86.9">R3</text>
<text x="49.5" y="85.6">R7</text>
<text x="55.3" y="85.6">R10</text>
<text x="35.7" y="92">R4</text>
<text x="83.5" y="90.2">R13</text>
<text x="83.5" y="92">R14</text>
<text x="52.8" y="133.4">R75</text>
<text x="59.4" y="139.7">R76</text>
<text x="83.5" y="148.6">R80</text>
<text x="51.8" y="151.6">R73</text>
<text x="51.8" y="161.8">R74</text>
<text x="76.9" y="161.6">R79</text>
<text x="83.5" y="162.8">R81</text>
<text x="69.5" y="171.7">R77</text>
<text x="76.1" y="178.1">R78</text>
</g>
<g font-size="1" fill="#006464">
<text x="131.8" y="43.4">R20</text>
<text x="141.9" y="43.4">R21</text>
<text x="216.9" y="43.4">R30</text>
<text x="227" y="43.4">R31</text>
<text x="171.1" y="49.3">R26</text>
<text x="175" y="48.3">R27</text>
<text x="256.5" y="49.3">R32</text>
<text x="260" y="48.3">R33</text>
<text x="150" y="97">R5</text>
<text x="129.6" y="106.4">R2</text>
<text x="185.1" y="102.1">R12</text>
<text x="186.4" y="105.7">R15</text>
<text x="182.6" y="111.8">R16</text>
<text x="150" y="114.8">R6</text>
<text x="182.6" y="116.8">R17</text>
<text x="181.3" y="126.2">R11</text>
</g>
<g font-size=".8" fill="#989898">
<text x="72.1" y="34.5" transform="rotate(-90 72.1 34.5)">CC</text>
<text x="72.1" y="85.3" transform="rotate(-90 72.1 85.3)">CC</text>
</g>
</svg>
